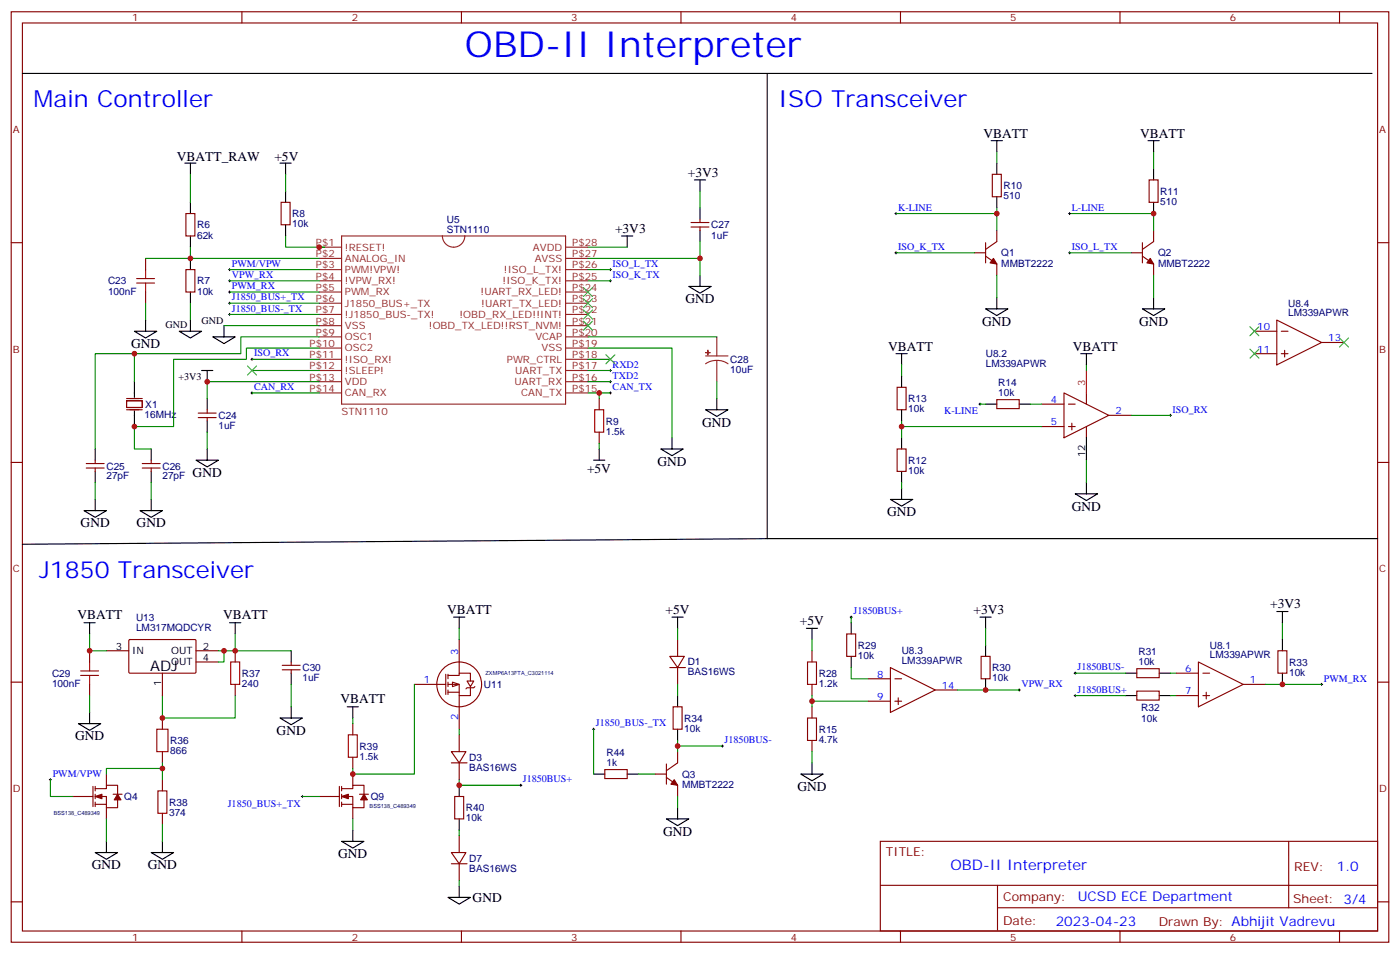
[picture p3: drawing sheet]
<svg xmlns="http://www.w3.org/2000/svg" width="441mm" height="300mm" viewBox="0 0 441 300" stroke-linecap="round" stroke-linejoin="round" font-family="sans-serif">
<g fill="none" stroke="#870000" stroke-width=".35">
<path d="M3.5 3.7h433.9v292.8h-433.9zM7.1 7.2h426.8v285.8h-426.8zM76.2 3.7v3.5M145.3 3.7v3.5M214.5 3.7v3.5M283.6 3.7v3.5M352.8 3.7v3.5M421.9 3.7v3.5M312.6 54.9h2.8v7h-2.8zM361.9 56.6h2.9v7.1h-2.9zM3.5 76.4h3.6M58.6 67.2h2.8v7.1h-2.8z"/>
<path d="M88.5 63.7h2.9v7h-2.9zM217.7 70h5.6M217.7 71.4h5.6M220.5 69v1M220.5 71.4v1.1M306.9 79.6h3.5M310.4 76.4v6.3M314 72.5v3.5l-3.6 2.5M356.3 79.6h3.5M359.8 76.4v6.3M363.4 72.5v3.5l-3.6 2.5M433.9 76.4h3.5"/>
<path d="M45.9 81.3v3.5M45.9 91.9v3.5M58.6 84.8h2.8v7.1h-2.8zM310.4 80.6l3.6 2.5v3.5M359.8 80.6l3.6 2.5v3.5M395.1 104.2h7.1M395.1 111.3h7.1M402.2 100.7l14.1 7.1-14.1 7zM403.6 104.2h2.1M403.6 111.3h2.1M404.6 110.2v2.2M416.3 107.8h7"/>
<path d="M39.9 126.1h4.9v2.1h-4.9zM39.9 128.9h4.9M39.9 125.4h4.9M62.4 131.4h5.7M62.4 130h5.7M65.3 128.9v1.1M65.3 131.4v1.1M188.7 125.4v3.5M188.7 136v3.5M282.6 121.9h2.8v7h-2.8zM314 125.8h7v2.8h-7zM328.1 127.2h7"/>
<path d="M328.1 134.2h7M335.1 123.6l14.1 7.1-14.1 7.1zM336.5 127.2h2.2M336.5 134.2h2.2M337.6 133.2v2.1M342.2 123.6v3.6M342.2 134.2v3.6M349.2 130.7h7.1M3.5 145.5h3.6M27.2 147.3h5.6M27.2 145.9h5.6M30 144.8v1.1"/>
<path d="M30 147.3v1M44.8 147.3h5.6M44.8 145.9h5.6M47.6 144.8v1.1M47.6 147.3v1M282.6 141.3h2.8v7h-2.8zM433.9 145.5h3.5M266.7 199.5h2.8v7.1h-2.8zM3.5 214.7h3.6M28.2 204.8v3.5M28.2 215.4v3.5M74.1 204.8v3.5"/>
<path d="M74.1 215.4v3.5M88.9 210.8h5.6M88.9 209.4h5.6M91.7 208.3v1.1M91.7 210.8v1M149.6 216.1l-.4 .3h-2.1l-.3 .4M211 206.6h4.5l-2.1 3.5zM211 210.1h4.9M213.4 201.3v5.3M213.4 210.1v5.3M255.8 204.8v3.5M255.8 215.4v3.5"/>
<path d="M273.4 213.6h7.1M280.5 210.1l14.1 7-14.1 7.1zM281.9 213.6h2.1M282.9 219.6v2.1M294.6 217.1h7M309 206.6h2.9v7h-2.9zM358.1 210.4h7v2.9h-7zM358.1 217.5h7v2.8h-7zM370.4 211.8h7.1M370.4 218.9h7.1M377.5 208.3l14.1 7.1-14.1 7zM378.9 211.8h2.1"/>
<path d="M378.9 218.9h2.1M379.9 217.8v2.2M391.6 215.4h7M402.5 204.8h2.8v7h-2.8zM433.9 214.7h3.5M51.2 226v3.5M51.2 236.5v3.6M212 222.4h2.8v7.1h-2.8zM213.4 236.5v3.6l-3.5 2.4M255.8 222.4v3.6M255.8 233v3.5M273.4 220.7h7.1"/>
<path d="M281.9 220.7h2.1M22.9 250.6h6.4M29.3 247.5v6.3M30 250.6h3.5v3.6h3.5v-2.5M30 248.2h3.5v-1.1h3.5v2.8M30 247.5v1.4M30 249.9v1.5M30 252.4v1.4M30 253.1h3.5M33.5 243.6v3.5M33.5 254.2v3.5M35.6 249.9h2.9"/>
<path d="M100.5 250.6h6.4M106.9 247.5v6.3M107.6 250.6h3.5v3.6h3.6v-2.5M107.6 248.2h3.5v-1.1h3.6v2.8M107.6 253.1h3.5M107.6 247.5v1.4M107.6 249.9v1.5M107.6 252.4v1.4M111.1 243.6v3.5M111.1 254.2v3.5M113.2 249.9h2.9M190.5 242.2h7.1v2.8h-7.1z"/>
<path d="M206.4 243.6h3.5M209.9 244.7l3.5 2.4v3.5M209.9 240.4v6.4M277.3 264.8h156.6v28.2h-156.6zM277.3 278.6h156.5M314.2 278.6v14.1M405.9 264.8v20.9M3.5 283.8h3.6M76.2 293v3.5M145.3 293v3.5M214.5 293v3.5M283.6 293v3.5"/>
<path d="M314.2 285.7h119.6M352.8 293v3.5M421.9 293v3.5M433.9 283.8h3.5"/>
</g>
<g fill="none" stroke="#8c2424" stroke-width=".35">
<path d="M100.5 77.8h7.1M107.6 74.3h70.6v52.9h-70.6zM139.3 74.3a3.5 3.5 0 0 0 3.6 3.5 3.5 3.5 0 0 0 3.5-3.5M178.2 77.8h7M100.5 81.3h7.1M100.5 84.8h7.1M100.5 88.4h7.1M100.5 91.9h7.1M100.5 95.4h7.1M100.5 99h7.1M178.2 81.3h7M178.2 84.8h7"/>
<path d="M178.2 88.4h7M178.2 91.9h7M178.2 95.4h7M178.2 99h7M100.5 102.5h7.1M100.5 106h7.1M100.5 109.5h7.1M100.5 113.1h7.1M100.5 116.6h7.1M178.2 102.5h7M178.2 106h7M178.2 109.5h7"/>
<path d="M178.2 113.1h7M178.2 116.6h7M222.2 112h7.1M225.8 113.4l1.8 .3 1.7 .8M225.8 113.4l-1.9 .3-1.7 .8M225.8 106v6M225.8 113.4v6.7M100.5 120.1h7.1M100.5 123.6h7.1M178.2 120.1h7M178.2 123.6h7"/>
</g>
<g fill="none" stroke="#000" stroke-width=".35">
<path d="M7.1 23.1h425.1M241.7 23.1v146.4l-234.6 1.8M58.2 51.3h3.5M60 51.3v3.6M88.2 51.3h3.5M90 51.3v3.6M218.7 56.6h3.5M220.5 56.6v3.5M312.2 44.3h3.5M314 44.3v3.5M314 51.3v3.6M361.6 44.3h3.5"/>
<path d="M363.4 44.3v3.5M363.4 53.1v3.5M60 63.7v3.5M60 74.3v3.5M90 60.1v3.6M90 70.7v3.6M195.8 74.3h3.5M197.6 74.3v3.5M220.5 65.4v3.6M220.5 72.5v3.5M314 61.9v3.5M363.4 63.7v3.5"/>
<path d="M60 81.3v3.5M60 91.9v3.5M217 90.1h7l-3.5 2.2zM220.5 86.6v3.5M310.4 97.2h7.1l-3.5 2.1zM314 93.7v3.5M359.8 97.2h7.1l-3.5 2.1zM363.4 93.7v3.5M42.3 104.2h7.1l-3.5 2.2zM45.9 100.7v3.5M56.4 104.2h7.1l-3.5 2.2zM60 100.7v3.5"/>
<path d="M63.5 116.6h3.5M65.3 116.6v3.5M67 106h7.1l-3.5 2.1zM70.6 102.5v3.5M282.2 111.3h3.6M284 111.3v3.5M284 118.4v3.5M340.4 111.3h3.6M342.2 111.3v3.5M42.3 120.1v5M42.3 129.3v4.9M65.3 125.4v3.5"/>
<path d="M65.3 132.5v3.5M211.7 137.8v3.5M222.2 128.9h7.1l-3.5 2.2zM225.8 125.4v3.5M284 128.9v3.6M284 137.8v3.5M310.4 127.2h3.6M321 127.2h3.6M342.2 137.8v7M30 141.3v3.5M30 148.3v3.6M30 157.2v3.5"/>
<path d="M47.6 141.3v3.5M47.6 148.3v3.6M47.6 157.2v3.5M61.7 144.8h7.1l-3.5 2.1zM65.3 141.3v3.5M187 144.8h3.5M188.7 141.3v3.5M208.1 141.3h7.1l-3.5 2.1zM280.5 157.2h7l-3.5 2.1zM284 148.3v3.6M284 153.6v3.6M338.7 155.4h7l-3.5 2.1z"/>
<path d="M342.2 151.9v3.5M26.5 160.7h7l-3.5 2.1zM44.1 160.7h7.1l-3.6 2.1zM241.7 169.5h192.2M26.5 196h3.5M28.2 196v3.5M72.3 196h3.5M74.1 196v3.5M211.7 194.2h3.5M213.4 194.2v3.5M254 197.7h3.5M255.8 197.7v3.6"/>
<path d="M268.1 196v3.5M308.7 194.2h3.5M310.4 194.2v3.5M402.2 192.4h3.5M403.9 192.4v3.6M91.7 204.8v3.5M91.7 211.8v3.6M213.4 218.9v3.5M268.1 206.6v3.5M310.4 203v3.6M310.4 213.6v3.5M354.5 211.8h3.6"/>
<path d="M354.5 218.9h3.6M365.1 211.8h3.6M365.1 218.9h3.6M403.9 201.3v3.5M403.9 211.8v3.6M24.7 227.7h7l-3.5 2.1zM28.2 224.2v3.5M213.4 229.5v3.5M187 243.6h3.5M197.6 243.6h3.5M209.9 257.7h7.1l-3.6 2.1zM213.4 254.2v3.5"/>
<path d="M252.2 243.6h7.1l-3.5 2.1zM255.8 240.1v3.5"/>
</g>
<g fill="none" stroke="#a10000" stroke-width=".35">
<path d="M43 89.1h5.7M43 87.7h5.7M45.9 84.8v2.9M45.9 89.1v2.8M187.3 128.9h2.8v7.1h-2.8zM25.4 212.5h5.6M25.4 211.1h5.6M28.2 208.3v2.8M28.2 212.5v2.9M72.7 208.3h2.8v7.1h-2.8zM254.4 208.3h2.8v7.1h-2.8zM49.4 229.5h3.5v7h-3.5z"/>
<path d="M254.4 226h2.8v7h-2.8z"/>
</g>
<g fill="none" stroke="#008700" stroke-width=".35">
<path d="M60 54.9v8.8M90 54.9v5.2M314 47.8v3.5M363.4 47.8v5.3M60 77.8v3.5h-14.1M90 74.3v3.5h12.3M185.2 77.8h12.4M220.5 76v5.3h-35.3M220.5 60.1v5.3M282.2 79.6h24.7M282.2 67.2h31.8M314 65.4v7.1"/>
<path d="M336.9 67.2h26.5v5.3M336.9 79.6h19.4M45.9 95.4v5.3M60 95.4v5.3M60 81.3h40.5M72.3 84.8h28.2M72.3 88.4h28.2M72.3 91.9h28.2M72.3 95.4h28.2M72.3 99h28.2M220.5 81.3v5.3M314 86.6v7.1"/>
<path d="M363.4 86.6v7.1M42.3 111.3h-12.3v30M70.6 102.5h29.9M79.4 113.1h21.1M79.4 116.6h21.1M100.5 109.5h-22.9v3.6h-22.9v21.1h-12.4v7.1h5.3M100.5 106h-24.7v5.3h-33.5v8.8M185.2 109.5h26.5v28.3M185.2 106h40.6M284 114.8v3.6M342.2 114.8v1.8M65.3 136v5.3"/>
<path d="M79.4 123.6h21.1M100.5 120.1h-35.2v5.3M185.2 123.6h7.1M188.7 123.6v1.8M188.7 139.5v1.8M225.8 120.1v5.3M284 132.5v5.3M284 134.2h44.1M308.7 127.2h1.7M324.6 127.2h3.5M356.3 130.7h12.4M30 151.9v5.3"/>
<path d="M47.6 151.9v5.3M284 151.9v1.7M342.2 144.8v7.1M74.1 199.5v5.3h17.6M213.4 197.7v3.6M268.1 194.2v1.8M310.4 197.7v5.3M403.9 196v5.3M28.2 218.9v5.3M51.2 218.9v7.1h22.9v-7.1M213.4 215.4v3.5M255.8 201.3v3.5"/>
<path d="M255.8 218.9v3.5M268.1 210.1v3.5h5.3M301.6 217.1h19.4M338.7 218.9h15.8M338.7 211.8h15.8M368.7 218.9h1.7M368.7 211.8h1.7M398.6 215.4h17.7M187 229.5v14.1M213.4 233v3.5M213.4 234.8h14.1M255.8 236.5v3.6"/>
<path d="M255.8 220.7h17.6M201.1 243.6h5.3M213.4 250.6v3.6"/>
</g>
<g fill="none" stroke="#000" stroke-width=".31">
<path d="M281.9 79.6h.7M281.9 67.2h.7M282.2 66.9v.7M282.2 79.2v.7M336.5 79.6h.8M336.5 67.2h.8M336.9 66.9v.7M336.9 79.2v.7M72 84.8h.7M72 88.4h.7M72 91.9h.7M72 95.4h.7"/>
<path d="M72 99h.7M72.3 84.5v.7M72.3 88v.7M72.3 91.5v.8M72.3 95.1v.7M72.3 98.6v.7M191.9 84.8h.7M191.9 88.4h.7M192.3 84.5v.7M192.3 88v.7M79 113.1h.7M79.4 112.7v.7"/>
<path d="M191.9 116.6h.7M192.3 116.2v.7M192.3 119.8v.7M79 123.6h.7M79.4 123.3v.7M191.9 120.1h.7M191.9 123.6h.7M192.3 123.3v.7M308.3 127.2h.7M308.7 126.8v.7M368.3 130.7h.7M368.7 130.4v.7"/>
<path d="M267.8 194.2h.7M268.1 193.9v.7M320.7 217.1h.7M321 216.8v.7M338.3 218.9h.7M338.3 211.8h.7M338.7 211.5v.7M338.7 218.5v.8M415.9 215.4h.7M416.3 215v.7M186.6 229.5h.7M187 229.1v.7"/>
<path d="M227.2 234.8h.7M227.5 234.4v.7"/>
</g>
<g fill="#8c2424" stroke="#8c2424" stroke-width=".35">
<path d="M222.2 110.9l1.5 .1z"/>
<path d="M223 110.2v1.5z"/>
</g>
<g fill="none" stroke="#3c3" stroke-width=".35">
<path d="M183.8 90.5l2.8 2.8M183.8 94l2.8 2.8M183.8 97.5l2.8 2.9M186.6 90.5l-2.8 2.8M186.6 94l-2.8 2.8M186.6 97.5l-2.8 2.9M183.8 101.1l2.8 2.8M186.6 101.1l-2.8 2.8M393.7 102.8l2.8 2.9M393.7 109.9l2.8 2.8M396.5 102.8l-2.8 2.9M396.5 109.9l-2.8 2.8"/>
<path d="M421.9 106.4l2.8 2.8M424.7 106.4l-2.8 2.8"/>
</g>
<g fill="#870000" stroke="#870000" stroke-width=".35">
<path d="M312.9 81.3l1.1 1.8-2.1-.4z"/>
<path d="M362.3 81.3l1.1 1.8-2.2-.4z"/>
<path d="M212.4 245.4l1 1.7-2.1-.3z"/>
<path d="M37 249.9l1.1 1.8h-2.1z"/>
<path d="M30 250.6l2.1-.7v1.5z"/>
<path d="M114.7 249.9l1 1.8h-2.1z"/>
<path d="M107.6 250.6l2.1-.7v1.5z"/>
</g>
<path d="M342.2 116.6v7" fill="none" stroke="#f00" stroke-width=".35"/>
<g fill="#fff" stroke="#870000" stroke-width=".35">
<path d="M147.1 214.3h2.1l-1 1.8z"/>
<path d="M142.5 214.7l2.1 .7-2.1 .7z"/>
</g>
<g fill="none" stroke="#870000" stroke-width=".35">
<path d="M33.5 204.8h7.1M40.6 201.4l.3-.1h20.7l.1 .3v10.1l-.3 .1h-20.7l-.1-.3zM51.2 211.8v7.1M61.7 208.3h7.1M61.7 204.8h7.1M130.5 215.4h9.9M140.4 212.2v6.3M141.1 215.4h3.5v3.5h3.6v-2.5M141.1 212.5h3.5v-.7h3.6v2.5M141.1 212.2v1.4M141.1 214.7v1.4M141.1 217.1v1.4"/>
<path d="M141.1 217.8h3.5M144.6 201.3v10.5M144.6 218.9v10.6M111.1 227.7v3.5M111.1 238.3v3.5M142.2 236.5h4.6l-2.2 3.6zM144.6 231.2v5.3M51.2 245.4v3.5M51.2 255.9v3.6M142.2 240.1h4.9M143.2 250.6h2.8v7.1h-2.8zM144.6 240.1v5.3"/>
<path d="M142.2 268.3h4.6l-2.2 3.5zM142.2 271.8h4.9M144.6 263v5.3M144.6 271.8v5.3"/>
<circle cx="144.6" cy="215.4" r="7.1"/>
</g>
<path d="M109.7 231.2h2.8v7.1h-2.8zM49.7 248.9h2.9v7h-2.9z" fill="none" stroke="#a10000" stroke-width=".35"/>
<g fill="none" stroke="#008700" stroke-width=".35">
<path d="M185.2 84.8h7.1M185.2 88.4h7.1M185.2 113.1h7.1M185.2 116.6h7.1M185.2 120.1h7.1M28.2 199.5v5.3h5.3M144.6 197.7v3.6M68.8 204.8h5.3M70.6 204.8v3.5h-1.8M91.7 215.4v7M130.5 215.4v28.2h-19.4v-1.8M111.1 226v1.7"/>
<path d="M144.6 229.5v1.7M15.9 245.4v5.2h7M33.5 257.7v7.1M51.2 241.8h-17.7v1.8M51.2 240.1v5.3M51.2 259.5v5.3M95.2 250.6h5.3M111.1 257.7v3.5M144.6 245.4v1.7h19.4M144.6 261.2v1.8M144.6 277.1v1.8"/>
</g>
<g fill="none" stroke="#000" stroke-width=".35">
<path d="M142.9 194.2h3.5M144.6 194.2v3.5M88.2 226h7l-3.5 2.1zM91.7 222.4v3.6M109.4 222.4h3.5M111.1 222.4v3.6M144.6 247.1v3.5M144.6 257.7v3.5M30 268.3h7l-3.5 2.1zM33.5 264.8v3.5M47.6 268.3h7.1l-3.5 2.1zM51.2 264.8v3.5"/>
<path d="M107.6 264.8h7.1l-3.6 2.1zM111.1 261.2v3.6M144.6 278.9v3.5M141.1 282.4h7.1l-3.6 2.1z"/>
</g>
<path d="M15.5 245.4h.7M15.9 245v.7M94.9 250.6h.7M95.2 250.3v.7M163.7 247.1h.7M164 246.8v.7" fill="none" stroke="#000" stroke-width=".31"/>
<path d="M78 115.2l2.8 2.8M80.8 115.2l-2.8 2.8M190.9 111.7l2.8 2.8M193.7 111.7l-2.8 2.8" fill="none" stroke="#3c3" stroke-width=".35"/>
<g fill="#c00">
<circle cx="100.5" cy="77.8" r=".88"/>
<circle cx="60" cy="81.3" r=".88"/>
<circle cx="65.3" cy="120.1" r=".88"/>
<circle cx="42.3" cy="111.3" r=".88"/>
<circle cx="42.3" cy="134.2" r=".88"/>
<circle cx="188.7" cy="123.6" r=".88"/>
<circle cx="220.5" cy="81.3" r=".88"/>
<circle cx="314" cy="67.2" r=".88"/>
<circle cx="363.4" cy="67.2" r=".88"/>
<circle cx="284" cy="134.2" r=".88"/>
<circle cx="255.8" cy="220.7" r=".88"/>
<circle cx="310.4" cy="217.1" r=".88"/>
<circle cx="403.9" cy="215.4" r=".88"/>
<circle cx="213.4" cy="234.8" r=".88"/>
<circle cx="51.2" cy="241.8" r=".88"/>
<circle cx="111.1" cy="243.6" r=".88"/>
<circle cx="144.6" cy="247.1" r=".88"/>
<circle cx="74.1" cy="204.8" r=".88"/>
<circle cx="70.6" cy="204.8" r=".88"/>
<circle cx="28.2" cy="204.8" r=".88"/>
<circle cx="51.2" cy="226" r=".88"/>
</g>
<text font-size="11.3" fill="#00f" x="146.4" y="17.8">OBD-II Interpreter</text>
<g font-size="7.4" fill="#00f">
<text x="10.6" y="33.7">Main Controller</text>
<text x="245.2" y="33.7">ISO Transceiver</text>
<text x="12.3" y="181.9">J1850 Transceiver</text>
</g>
<text font-size="4.6" x="47.3" y="211.1">ADJ</text>
<text font-size="4.6" fill="#00f" x="299.4" y="273.8">OBD-II Interpreter</text>
<g font-size="4.2">
<text x="309.7" y="43.6">VBATT</text>
<text x="359.1" y="43.6">VBATT</text>
<text x="55.7" y="50.6">VBATT_RAW</text>
<text x="86.4" y="50.6">+5V</text>
<text x="216.7" y="55.6">+3V3</text>
<text x="193.7" y="73.2">+3V3</text>
<text x="215.9" y="95.4">GND</text>
<text x="309.4" y="102.5">GND</text>
<text x="358.8" y="102.5">GND</text>
<text x="41.3" y="109.5">GND</text>
<text x="279.8" y="110.6">VBATT</text>
<text x="338" y="110.6">VBATT</text>
<text x="221.2" y="134.2">GND</text>
<text x="184.9" y="148.7">+5V</text>
<text x="207.1" y="146.6">GND</text>
<text x="60.7" y="150.1">GND</text>
<text x="337.6" y="160.7">GND</text>
<text x="25.4" y="166">GND</text>
<text x="43" y="166">GND</text>
<text x="279.4" y="162.5">GND</text>
<text x="400.1" y="191.4">+3V3</text>
<text x="24.4" y="194.9">VBATT</text>
<text x="70.2" y="194.9">VBATT</text>
<text x="140.8" y="193.1">VBATT</text>
<text x="209.6" y="193.1">+5V</text>
<text x="251.9" y="196.7">+5V</text>
<text x="306.6" y="193.1">+3V3</text>
<text x="107.3" y="221.4">VBATT</text>
<text x="23.6" y="233">GND</text>
<text x="87.1" y="231.2">GND</text>
<text x="251.2" y="248.9">GND</text>
<text x="208.8" y="263">GND</text>
<text x="28.9" y="273.6">GND</text>
<text x="46.6" y="273.6">GND</text>
<text x="106.5" y="270.1">GND</text>
<text x="148.9" y="283.8">GND</text>
</g>
<g font-size="4.2" fill="#00f">
<text x="421.1" y="274">1.0</text>
<text x="339.5" y="283.6">UCSD ECE Department</text>
<text x="332.5" y="291.4">2023-04-23</text>
</g>
<g font-size="3.9" fill="#800">
<text x="279" y="269.3">TITLE:</text>
<text x="407.7" y="274">REV:</text>
<text x="316" y="283.5">Company:</text>
<text x="407.3" y="284.2">Sheet: 3/4</text>
<text x="316" y="291.2">Date:</text>
<text x="365" y="291.3">Drawn By: Abhijit Vadrevu</text>
</g>
<g font-size="3.2" fill="#800">
<text x="41.6" y="6.7">1</text>
<text x="110.8" y="6.7">2</text>
<text x="179.9" y="6.7">3</text>
<text x="249.1" y="6.7">4</text>
<text x="318.2" y="6.7">5</text>
<text x="387.3" y="6.7">6</text>
<text x="4.1" y="41.8">A</text>
<text x="434.4" y="41.8">A</text>
<text x="4.1" y="110.9">B</text>
<text x="434.4" y="110.9">B</text>
<text x="4.1" y="180.1">C</text>
<text x="434.4" y="180.1">C</text>
<text x="4.1" y="249.2">D</text>
<text x="434.4" y="249.2">D</text>
<text x="41.6" y="296">1</text>
<text x="110.8" y="296">2</text>
<text x="179.9" y="296">3</text>
<text x="249.1" y="296">4</text>
<text x="318.2" y="296">5</text>
<text x="387.3" y="296">6</text>
</g>
<g font-size="3.2" fill="#000080">
<text x="316.1" y="59.5">R10</text>
<text x="316.1" y="62.7">510</text>
<text x="365.5" y="64.5">510</text>
<text x="365.5" y="61.3">R11</text>
<text x="62.1" y="71.9">R6</text>
<text x="92.1" y="71.5">10k</text>
<text x="92.1" y="68.4">R8</text>
<text x="140.8" y="70">U5</text>
<text x="224" y="71.9">C27</text>
<text x="62.1" y="75.1">62k</text>
<text x="140.8" y="73.2">STN1110</text>
<text x="224" y="75.1">1uF</text>
<text x="315.4" y="83.9">MMBT2222</text>
<text x="315.4" y="80.7">Q1</text>
<text x="364.8" y="83.9">MMBT2222</text>
<text x="364.8" y="80.7">Q2</text>
<text x="34" y="89.5">C23</text>
<text x="62.1" y="89.5">R7</text>
<text x="34" y="92.7">100nF</text>
<text x="62.1" y="92.7">10k</text>
<text x="405.7" y="99.5">LM339APWR</text>
<text x="405.7" y="96.6">U8.4</text>
<text x="310.5" y="112.5">U8.2</text>
<text x="230" y="117.4">10uF</text>
<text x="230" y="114.2">C28</text>
<text x="310.5" y="115.4">LM339APWR</text>
<text x="314.4" y="124.7">10k</text>
<text x="314.4" y="121.5">R14</text>
<text x="45.5" y="131.5">16MHz</text>
<text x="45.8" y="128.3">X1</text>
<text x="68.8" y="131.9">C24</text>
<text x="286.1" y="129.7">10k</text>
<text x="286.1" y="126.6">R13</text>
<text x="68.8" y="135">1uF</text>
<text x="190.9" y="136.8">1.5k</text>
<text x="190.9" y="133.6">R9</text>
<text x="33.5" y="147.8">C25</text>
<text x="51.2" y="147.8">C26</text>
<text x="286.1" y="149.1">10k</text>
<text x="286.1" y="146">R12</text>
<text x="33.5" y="150.9">27pF</text>
<text x="51.2" y="150.9">27pF</text>
<text x="42.8" y="195.4">U13</text>
<text x="42.8" y="198.5">LM317MQDCYR</text>
<text x="216.6" y="209.4">D1</text>
<text x="270.2" y="207.3">10k</text>
<text x="270.2" y="204.2">R29</text>
<text x="284" y="208.9">LM339APWR</text>
<text x="284" y="206">U8.3</text>
<text x="358.6" y="209.4">10k</text>
<text x="358.6" y="206.1">R31</text>
<text x="381" y="207.1">LM339APWR</text>
<text x="381.1" y="204.2">U8.1</text>
<text x="406.1" y="209.5">R33</text>
<text x="16.4" y="213">C29</text>
<text x="76.2" y="213">R37</text>
<text x="95.2" y="214.4">1uF</text>
<text x="95.3" y="211.2">C30</text>
<text x="216.6" y="212.5">BAS16WS</text>
<text x="257.9" y="212.9">R28</text>
<text x="312.6" y="214.4">10k</text>
<text x="312.6" y="211.2">R30</text>
<text x="406" y="212.6">10k</text>
<text x="16.4" y="216.2">100nF</text>
<text x="76.2" y="216.2">240</text>
<text x="152.4" y="216.5">U11</text>
<text x="257.9" y="216.1">1.2k</text>
<text x="215.6" y="227.1">R34</text>
<text x="359.4" y="227.1">10k</text>
<text x="359.5" y="223.9">R32</text>
<text x="215.5" y="230.3">10k</text>
<text x="257.9" y="233.7">4.7k</text>
<text x="257.9" y="230.5">R15</text>
<text x="53.6" y="237.4">866</text>
<text x="53.6" y="234.1">R36</text>
<text x="113.2" y="239.1">1.5k</text>
<text x="113.2" y="235.9">R39</text>
<text x="147.8" y="239.4">D3</text>
<text x="191" y="237.9">R44</text>
<text x="147.8" y="242.5">BAS16WS</text>
<text x="191" y="241.1">1k</text>
<text x="214.8" y="244.7">Q3</text>
<text x="39.2" y="251.8">Q4</text>
<text x="116.8" y="251.8">Q9</text>
<text x="214.8" y="247.9">MMBT2222</text>
<text x="53.3" y="256.8">374</text>
<text x="53.3" y="253.5">R38</text>
<text x="146.8" y="255.2">R40</text>
<text x="146.8" y="258.4">10k</text>
<text x="147.8" y="274.3">BAS16WS</text>
<text x="147.8" y="271.1">D7</text>
</g>
<g font-size="3.2" fill="#00f">
<text x="282.9" y="66.3">K-LINE</text>
<text x="337.6" y="66.3">L-LINE</text>
<text x="73" y="84">PWM/VPW</text>
<text x="193" y="84">ISO_L_TX</text>
<text x="282.9" y="78.7">ISO_K_TX</text>
<text x="337.6" y="78.7">ISO_L_TX</text>
<text x="73" y="87.5">VPW_RX</text>
<text x="193" y="87.5">ISO_K_TX</text>
<text x="73" y="91">PWM_RX</text>
<text x="73" y="94.5">J1850_BUS+_TX</text>
<text x="73" y="98.1">J1850_BUS-_TX</text>
<text x="396" y="103.9">10</text>
<text x="418.4" y="107.4">13</text>
<text x="80.1" y="112.2">ISO_RX</text>
<text x="396" y="110.9">11</text>
<text x="193" y="115.7">RXD2</text>
<text x="193" y="119.2">TXD2</text>
<text x="80.1" y="122.8">CAN_RX</text>
<text x="193" y="122.8">CAN_TX</text>
<text x="297.4" y="130.3">K-LINE</text>
<text x="331" y="126.8">4</text>
<text x="351.4" y="130.4">2</text>
<text x="369.4" y="129.8">ISO_RX</text>
<text x="331" y="133.9">5</text>
<text x="268.8" y="193.3">J1850BUS+</text>
<text x="144.3" y="206.2" transform="rotate(-90 144.3 206.2)">3</text>
<text x="133.5" y="215">1</text>
<text x="276.3" y="213.3">8</text>
<text x="339.4" y="211">J1850BUS-</text>
<text x="373.3" y="211.5">6</text>
<text x="393.7" y="215">1</text>
<text x="417" y="214.5">PWM_RX</text>
<text x="276.3" y="220.3">9</text>
<text x="296.7" y="216.8">14</text>
<text x="321.7" y="216.3">VPW_RX</text>
<text x="339.4" y="218">J1850BUS+</text>
<text x="373.3" y="218.5">7</text>
<text x="144.3" y="226.6" transform="rotate(-90 144.3 226.6)">2</text>
<text x="187.7" y="228.6">J1850_BUS-_TX</text>
<text x="228.3" y="233.9">J1850BUS-</text>
<text x="16.6" y="244.5">PWM/VPW</text>
<text x="164.7" y="246.2">J1850BUS+</text>
<text x="71.7" y="253.8">J1850_BUS+_TX</text>
</g>
<g font-size="3.2" fill="#8d2323">
<text x="99.5" y="77.4">P$1</text>
<text x="180.3" y="77.4">P$28</text>
<text x="99.5" y="81">P$2</text>
<text x="108.7" y="78.8">!RESET!</text>
<text x="108.7" y="82.4">ANALOG_IN</text>
<text x="167.9" y="78.8">AVDD</text>
<text x="168.4" y="82.4">AVSS</text>
<text x="180.3" y="81">P$27</text>
<text x="99.5" y="84.5">P$3</text>
<text x="99.5" y="88">P$4</text>
<text x="108.7" y="85.9">PWM!VPW!</text>
<text x="108.7" y="89.4">!VPW_RX!</text>
<text x="158.2" y="89.4">!ISO_K_TX!</text>
<text x="158.7" y="85.9">!ISO_L_TX!</text>
<text x="180.3" y="88">P$25</text>
<text x="180.3" y="84.5">P$26</text>
<text x="99.5" y="91.5">P$5</text>
<text x="99.5" y="95.1">P$6</text>
<text x="108.7" y="93">PWM_RX</text>
<text x="151.3" y="93">!UART_RX_LED!</text>
<text x="180.3" y="95.1">P$23</text>
<text x="180.3" y="91.5">P$24</text>
<text x="99.5" y="98.6">P$7</text>
<text x="108.7" y="96.5">J1850_BUS+_TX</text>
<text x="108.7" y="100">!J1850_BUS-_TX!</text>
<text x="144.7" y="100">!OBD_RX_LED!!INT!</text>
<text x="151.6" y="96.5">!UART_TX_LED!</text>
<text x="180.3" y="98.6">P$22</text>
<text x="99.5" y="102.1">P$8</text>
<text x="99.5" y="105.7">P$9</text>
<text x="108.7" y="103.5">VSS</text>
<text x="108.7" y="107.1">OSC1</text>
<text x="135" y="103.5">!OBD_TX_LED!!RST_NVM!</text>
<text x="168.6" y="107.1">VCAP</text>
<text x="180.3" y="105.7">P$20</text>
<text x="180.3" y="102.1">P$21</text>
<text x="97.5" y="109.2">P$10</text>
<text x="97.5" y="112.7">P$11</text>
<text x="108.7" y="110.6">OSC2</text>
<text x="170.6" y="110.6">VSS</text>
<text x="180.3" y="112.7">P$18</text>
<text x="180.3" y="109.2">P$19</text>
<text x="97.5" y="116.2">P$12</text>
<text x="97.5" y="119.8">P$13</text>
<text x="108.7" y="114.1">!ISO_RX!</text>
<text x="108.7" y="117.7">!SLEEP!</text>
<text x="159.7" y="114.1">PWR_CTRL</text>
<text x="162.3" y="117.7">UART_TX</text>
<text x="180.3" y="119.8">P$16</text>
<text x="180.3" y="116.2">P$17</text>
<text x="97.5" y="123.3">P$14</text>
<text x="108.7" y="121.2">VDD</text>
<text x="108.7" y="124.7">CAN_RX</text>
<text x="162" y="121.2">UART_RX</text>
<text x="164.2" y="124.7">CAN_TX</text>
<text x="180.3" y="123.3">P$15</text>
<text x="107.6" y="130.7">STN1110</text>
</g>
<g font-size="3.2">
<text x="63.5" y="101.8">GND</text>
<text x="52.2" y="103.2">GND</text>
<text x="56.2" y="119.5">+3V3</text>
<text x="341.8" y="143.9" transform="rotate(-90 341.8 143.9)">12</text>
<text x="36.4" y="204.4">3</text>
<text x="41.6" y="205.8">IN</text>
<text x="53.9" y="209.4">OUT</text>
<text x="53.9" y="205.8">OUT</text>
<text x="63.9" y="208">4</text>
<text x="63.9" y="204.4">2</text>
<text x="50.8" y="216" transform="rotate(-90 50.8 216)">1</text>
</g>
<text font-size="3.2" fill="#f00" x="341.8" y="121.5" transform="rotate(-90 341.8 121.5)">3</text>
<g font-size="1.8" fill="#000080">
<text x="152.9" y="212.5">ZXMP6A13FTA_C3021114</text>
<text x="16.9" y="256.6">BSS138_C489349</text>
<text x="116.4" y="254.2">BSS138_C489349</text>
</g>
</svg>
